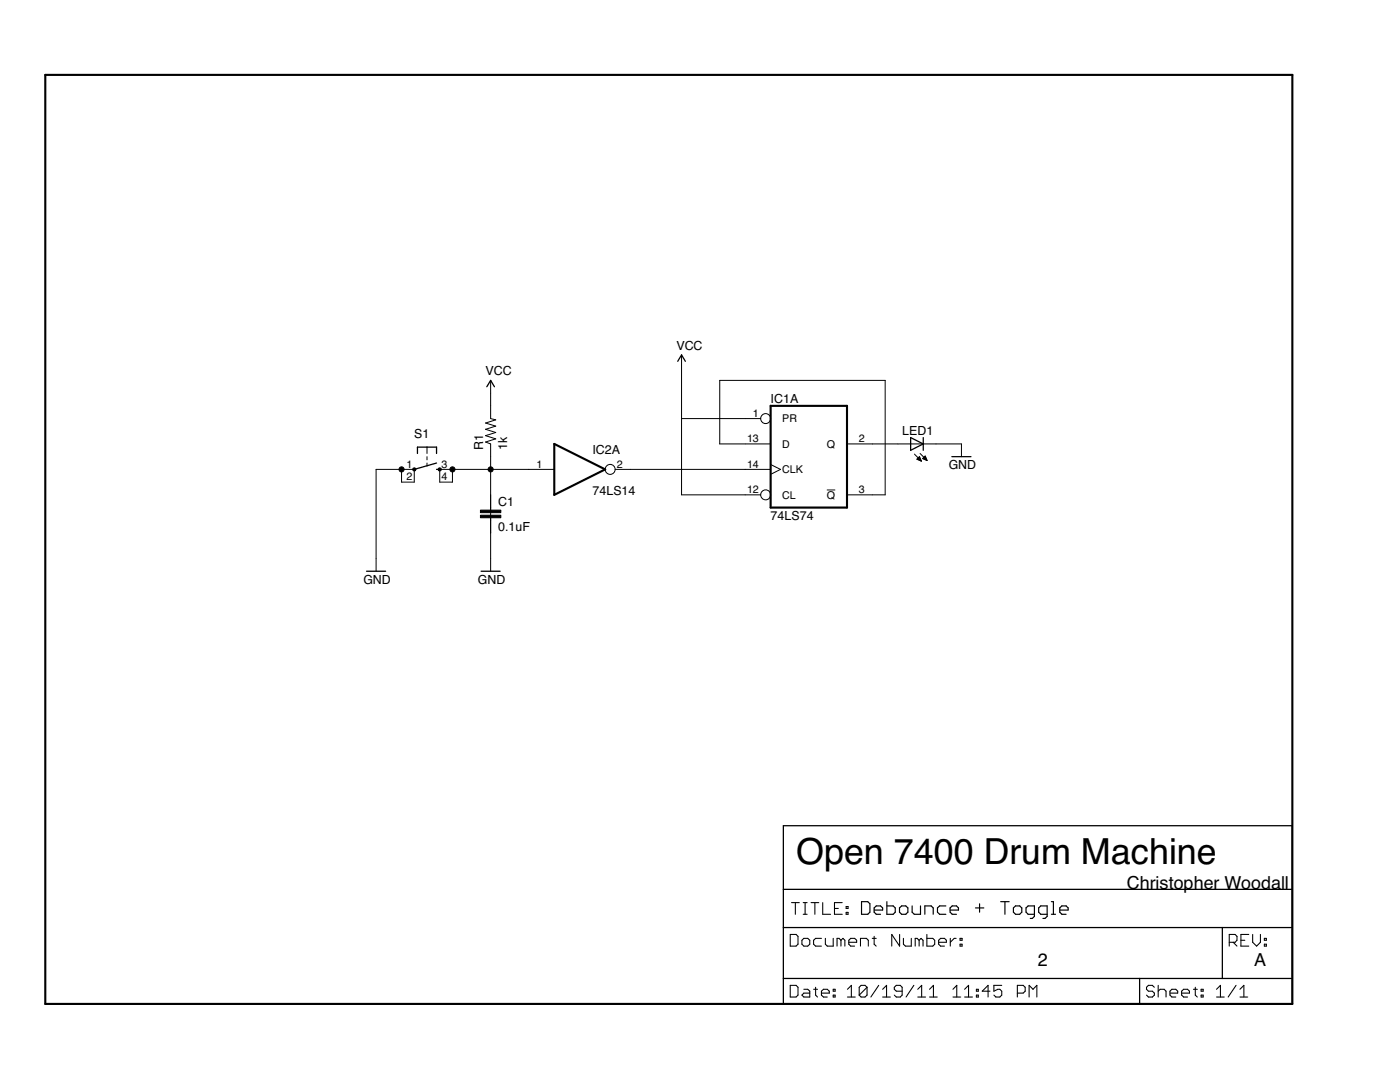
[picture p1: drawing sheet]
<svg xmlns="http://www.w3.org/2000/svg" width="279mm" height="216mm" viewBox="0 0 279 216" stroke-linecap="round" stroke-linejoin="round" font-family="sans-serif">
<g fill="#000" stroke="#000" stroke-width=".2">
<path d="M97.9 75.9v2.5zM97.9 78.4v2.6zM136 70.8v2.6zM136 73.4v10.1zM143.6 75.9v12.7zM143.6 75.9h33.1zM75.1 93.7v17.7zM75.1 93.7h5zM80.1 93.7h2.6zM80.1 96.2h2.6zM80.1 93.7v2.5zM82.7 93.7v2.5z"/>
<path d="M85.2 91.1v.7zM85.2 92.4v.6zM85.2 89.2v1.3zM87.8 93.7v2.5zM87.8 93.7h2.5zM87.8 96.2h2.5zM90.3 93.7h7.6zM90.3 93.7v2.5zM96.9 88.2l2-.6zM96.9 86.9l2-.6zM96.9 85.7l2-.7zM96.9 84.4l2-.6z"/>
<path d="M97.9 81v2.5zM97.9 88.6v2.5zM96.9 88.2l1 .4zM97.9 98.7v2.6zM97.9 91.1v2.6zM97.9 93.7v5zM97.9 98.7v7.7zM96.9 86.9l2 .7zM96.9 85.7l2 .6zM96.9 84.4l2 .6zM97.9 83.5l1 .3zM105.5 93.7h5.1z"/>
<path d="M97.9 93.7h7.6zM122.8 93.7h3.1zM136 83.5v15.2zM136 98.7h12.7zM143.6 88.6h5.1zM148.7 83.5h3.1zM148.7 98.7h3.1zM148.7 88.6h5.1zM148.7 93.7h5.1zM125.9 93.7h22.8zM136 83.5h12.7zM153.8 92.7l2 1z"/>
<path d="M153.8 94.7l2-1zM165 97.8h1.7zM169 88.6h5.1zM169 98.7h5.1zM174.1 98.7h2.6zM174.1 88.6h5.1zM176.7 75.9v22.8zM179.2 88.6h2.5zM181.7 88.6h2.6zM182.5 90.6l1.4 1.4zM183 91.6l.5-.5zM183.1 91.6h.6z"/>
<path d="M183.1 91.7h.6zM183.2 91.4h.4zM183.3 91.3h.3zM183.4 91.8h.4zM183.4 91.2h.1zM183.5 91.1l.4 .9zM183.6 90.5l1.4 1.4zM183.7 91.9h.2zM183 91.6l.9 .4zM184.1 91.5l.5-.5zM184.2 91.4h.6zM184.3 91.6h.6z"/>
<path d="M184.3 91.3h.5zM184.4 91.2h.3zM184.6 91.7h.3zM184.6 91.1h.1zM184.6 91l.4 .9zM184.8 91.8h.2zM184.1 91.5l.9 .4zM184.3 88.6h2.5zM186.8 88.6h5.1zM191.9 88.6v2.5zM75.1 111.4v2.6zM97.9 103.8v2.6z"/>
<path d="M97.9 101.3v.5zM97.9 103.3v.5zM97.9 111.4v2.6zM97.9 106.4v5z"/>
<circle cx="80.1" cy="93.7" r=".51"/>
<circle cx="82.7" cy="93.7" r=".32"/>
<circle cx="87.8" cy="93.7" r=".32"/>
<circle cx="90.3" cy="93.7" r=".51"/>
<circle cx="97.9" cy="93.7" r=".51"/>
</g>
<g fill="#000" stroke="#000" stroke-width=".25">
<path d="M97.9 75.9l-.7 1.3zM97.9 75.9l.8 1.3zM136 70.8l-.7 1.3zM136 70.8l.8 1.3zM82.7 93.7l4.4-1.3zM83.3 89.2v1.3zM83.3 89.2h1.9zM87.1 93.7h.7zM87.1 89.2v1.3zM85.2 89.2h1.9zM181.7 87.3l2.6 1.3zM181.7 87.3v1.3z"/>
<path d="M181.7 88.6v1.3zM181.7 89.9l2.6-1.3zM184.3 87.3v1.3zM184.3 88.6v1.3zM190 91.1h3.8zM73.2 114h3.8zM96 114h3.8zM156.3 177.5h101.6zM156.3 164.8v12.7zM156.3 164.8h101.6zM257.9 164.8v12.7zM257.9 177.5v7.6z"/>
<path d="M156.3 195.2h71.1zM156.3 185.1v10.1zM156.3 177.5v7.6zM227.4 195.2v5.1zM227.4 195.2h16.5zM243.9 185.1v10.1zM156.3 185.1h87.6zM243.9 195.2h14zM243.9 185.1h14zM257.9 185.1v10.1zM257.9 195.2v5.1zM156.3 200.3h71.1z"/>
<path d="M156.3 195.2v5.1zM227.4 200.3h30.5z"/>
</g>
<path d="M95.9 102.8h4v.5h-4zM95.9 101.8h4v.5h-4z" fill="#000" stroke="#000" stroke-width=".2"/>
<g fill="none" stroke="#000" stroke-width=".2">
<circle cx="121.8" cy="93.7" r=".99"/>
<circle cx="152.8" cy="98.7" r=".99"/>
<circle cx="152.8" cy="83.5" r=".99"/>
</g>
<path d="M9 14.9h248.9zM9 14.9v185.4zM257.9 14.9v185.4zM110.6 98.7l10.2-5zM110.6 88.6v10.1zM110.6 88.6l10.2 5.1zM153.8 81v20.3zM153.8 81h15.2zM153.8 101.3h15.2zM169 81v20.3zM9 200.3h248.9z" fill="#000" stroke="#000" stroke-width=".42"/>
<g fill="#000" stroke="#000" stroke-width=".21">
<path d="M157.7 196.6v2.3zM157.7 198.9h1.2zM157.7 186.5v2.3zM157.7 188.8h1.2zM158 180.1h1.5zM158.7 180.1v2.3zM158.9 198.9l.4-.3zM157.7 196.6h1.2zM158.9 188.8l.4-.4zM157.7 186.5h1.2zM159.3 197v1.6zM158.9 196.6l.4 .4z"/>
<path d="M159.3 186.8v1.6zM158.9 186.5l.4 .3zM160.4 198.2l-.4 .4zM160 187.6v.8zM160 188.4l.4 .4zM160.3 182.4h.8zM160.3 180.1h.8zM160.4 197.4h.8zM160 198.6l.4 .3zM160.4 198.2h1.2zM160.4 188.8h.8zM160.4 187.2l-.4 .4z"/>
<path d="M160.7 180.1v2.3zM161.2 197.4l.4 .4zM161.2 188.8l.4-.4zM160.4 187.2h.8zM161.6 197.8v1.1zM160.4 198.9h1.2zM161.6 187.6v.8zM161.2 187.2l.4 .4zM161.9 180.1h1.5zM162.4 197.4h.8zM162.4 187.6v.8zM162.4 188.4l.4 .4z"/>
<path d="M162.6 180.1v2.3zM162.8 197v1.6zM162.8 198.6l.4 .3zM162.4 187.6l.4-.4zM162.8 188.8h1.1zM163.9 197.8v.8zM163.9 197.8l.4-.4zM162.8 187.2h1.1zM164.2 180.1v2.3zM164.2 182.4h1.6zM163.9 198.6l.4 .3zM164.3 197.4h.8z"/>
<path d="M164.7 187.2v1.2zM164.7 188.4l.4 .4zM164.3 198.9h.8zM165.1 197.4l.4 .4zM165.1 188.8h1.2zM165.5 197.8v.4zM163.9 198.2h1.6zM166.3 197.4h.4zM166.3 197.4v.4zM166.3 198.6h.4zM166.3 198.6v.3zM166.3 187.2v1.6z"/>
<path d="M166.5 180.1v2.3zM166.5 182.4h1.6zM166.5 181.3h.8zM166.7 197.4v.4zM166.3 197.8h.4zM166.7 198.6v.3zM166.3 198.9h.4zM167 187.2v1.6zM167 187.2h.4zM167.4 187.2l.4 .4zM167.8 187.6v1.2zM167.8 187.6l.4-.4z"/>
<path d="M166.5 180.1h1.6zM168.2 187.2l.4 .4zM168.6 187.6v1.2zM168.9 180.9h.3zM168.9 180.9v.4zM168.9 182.1h.3zM168.9 182.1v.3zM169.1 197.4l.8-.8zM169.1 198.9h1.6zM169.2 180.9v.4zM168.9 181.3h.3zM169.2 182.1v.3z"/>
<path d="M168.9 182.4h.3zM169.4 187.6v.8zM169.8 187.2l-.4 .4zM169.4 188.4l.4 .4zM169.8 187.2h.8zM169.9 196.6v2.3zM169.8 188.8h.8zM170.6 187.2l.4 .4zM171 187.6v.4zM169.4 188h1.6zM171.5 197v1.6zM171.5 197l.4-.4z"/>
<path d="M171.5 198.6l1.5-1.6zM171.7 187.2v1.6zM171.7 187.2h1.2zM171.9 196.6h.7zM171.5 198.6l.4 .3zM172.6 196.6l.4 .4zM171.9 198.9h.7zM172.9 187.2l.4 .4zM173 197v1.6zM172.6 198.9l.4-.3zM173.3 187.6v1.2zM175.4 196.6l-1.6 2.3z"/>
<path d="M174.1 187.2h.8zM174.5 186.8v1.6zM174.5 188.4l.4 .4zM176.1 197.4l.8-.8zM176.1 198.9h1.6zM176.9 196.6v2.3zM178 186.5v2.3zM178 186.5l1.5 2.3zM178.5 198.6l.4 .3zM178.5 197v.4zM178.5 197.4l.4 .4zM178.9 198.9h.8z"/>
<path d="M178.5 197l.4-.4zM178.9 197.8h1.1zM179.5 186.5v2.3zM179.7 198.9l.3-.3zM178.9 196.6h.8zM180 197v1.6zM179.7 196.6l.3 .4zM180.3 187.2v1.2zM180.3 188.4l.4 .4zM180.7 188.8h1.2zM182.4 196.6l-1.6 2.3zM181.9 187.2v1.6z"/>
<path d="M182.6 187.2v1.6zM182.6 187.2h.4zM183 187.2l.4 .4zM183.2 197.4l.7-.8zM183.2 198.9h1.5zM183.4 187.6v1.2zM183.4 187.6l.4-.4zM183.8 187.2l.4 .4zM183.9 196.6v2.3zM184.2 187.6v1.2zM185 186.5v2.3zM185 188.8h1.2z"/>
<path d="M185.5 197.4l.8-.8zM185.5 198.9h1.5zM186.2 188.8l.3-.4zM185 187.2h1.2zM186.3 196.6v2.3zM186.5 187.6v.8zM186.2 187.2l.3 .4zM187.3 187.6v.8zM187.7 187.2l-.4 .4zM187.3 188.4l.4 .4zM187.7 187.2h.8zM187.7 188.8h.8z"/>
<path d="M188.5 187.2l.4 .4zM188.9 187.6v.4zM187.3 188h1.6zM189.7 187.2v1.6zM189.7 188l.7-.8zM190.9 196.6l-.7 .8zM190.2 198.9h1.5zM190.4 187.2h.4zM190.9 196.6v2.3zM191.6 187.2h.4zM191.6 187.2v.4zM191.6 188.4h.4z"/>
<path d="M191.6 188.4v.4zM192 187.2v.4zM191.6 187.6h.4zM192 188.4v.4zM191.6 188.8h.4zM192.5 197.4l.8-.8zM192.5 198.9h1.6zM193.3 196.6v2.3zM194.9 197.4h.3zM194.9 197.4v.4zM194.9 198.6h.3zM194.9 198.6v.3z"/>
<path d="M195.2 197.4v.4zM194.9 197.8h.3zM195.2 198.6v.3zM194.9 198.9h.3zM196 197.8h1.6zM197.2 196.6v2.3zM197.2 196.6l-1.2 1.2zM198.4 196.6v1.2zM198.4 197.8l.7-.4zM198.4 198.6l.4 .3zM199.1 197.4h.4zM199.5 197.4l.4 .4z"/>
<path d="M198.8 198.9h.7zM198.4 196.6h1.5zM199.9 197.8v.8zM199.9 198.6l-.4 .3zM203 196.6v2.3zM203 196.6h1.2zM204.2 196.6l.4 .4zM203 198.2h1.2zM204.6 197v.8zM204.2 198.2l.4-.4zM205.4 196.6v2.3zM205.4 196.6l.8 .8z"/>
<path d="M206.9 196.6l-.7 .8zM206.9 196.6v2.3zM228.8 197v.4zM228.8 197.4l.4 .4zM229.2 196.6l-.4 .4zM229.2 197.8h.8zM228.8 198.6l.4 .3zM229.2 196.6h.8zM230 197.8l.4 .4zM229.2 198.9h.8zM230 196.6l.4 .4zM230.4 198.2v.4z"/>
<path d="M230 198.9l.4-.3zM231.1 196.6v2.3zM231.1 197.8l.4-.4zM231.5 197.4h.8zM232.3 197.4l.4 .4zM232.7 197.8v1.1zM233.5 197.8v.8zM233.5 197.8l.4-.4zM233.5 198.6l.4 .3zM233.9 197.4h.8zM233.9 198.9h.8zM234.7 197.4l.3 .4z"/>
<path d="M235 197.8v.4zM233.5 198.2h1.5zM235.8 197.8v.8zM235.8 197.8l.4-.4zM235.8 198.6l.4 .3zM236.2 197.4h.8zM236.2 198.9h.8zM237 197.4l.4 .4zM237.4 197.8v.4zM235.8 198.2h1.6zM238.2 197.4h.8zM238.5 197v1.6z"/>
<path d="M238.5 198.6l.5 .3zM239.7 197.4h.4zM239.7 197.4v.4zM239.7 198.6h.4zM239.7 198.6v.3zM240.1 197.4v.4zM239.7 197.8h.4zM240.1 198.6v.3zM239.7 198.9h.4zM242.8 197.4l.8-.8zM242.8 198.9h1.5zM243.6 196.6v2.3z"/>
<path d="M246.7 196.6l-1.6 2.3zM245.3 186.5v2.3zM245.3 186.5h1.2zM246.1 188l.8 .8zM246.5 186.5l.4 .3zM245.3 188h1.2zM246.9 186.8v.8zM246.9 187.6l-.4 .4zM247.5 197.4l.7-.8zM247.5 198.9h1.5zM247.6 186.5v2.3zM247.6 188.8h1.6z"/>
<path d="M247.6 187.6h.8zM248.2 196.6v2.3zM247.6 186.5h1.6zM250 186.5v1.5zM250 188l.8 .8zM250.8 188.8l.7-.8zM251.5 186.5v1.5zM252.3 187.2h.4zM252.3 187.2v.4zM252.3 188.4h.4zM252.3 188.4v.4zM252.7 187.2v.4z"/>
<path d="M252.3 187.6h.4zM252.7 188.4v.4zM252.3 188.8h.4z"/>
</g>
<g fill="#000" stroke="#000" stroke-width=".23">
<path d="M171.9 179.9v2.5zM171.9 179.9h1.3zM177 179.9v2.5zM199.7 179.9h1.7zM209.8 179.9h.4zM210.2 179.9v2.5zM171.9 182.4h1.3zM173.6 182l-.4 .4zM173.6 180.3v1.7zM173.2 179.9l.4 .4zM174.5 181.2v.8zM174.5 181.2l.4-.4z"/>
<path d="M174.5 182l.4 .4zM174.9 180.8h.8zM174.9 182.4h.8zM175.7 180.8l.4 .4zM176.1 181.2v.4zM174.5 181.6h1.6zM177 182.4h1.2zM178.2 182.4l.5-.4zM177 180.8h1.2zM178.7 181.2v.8zM178.2 180.8l.5 .4zM179.5 181.2v.8z"/>
<path d="M179.5 182l.4 .4zM179.9 182.4h.9zM179.5 181.2l.4-.4zM180.8 182.4l.4-.4zM179.9 180.8h.9zM181.2 181.2v.8zM180.8 180.8l.4 .4zM182 180.8v1.2zM182 182l.5 .4zM182.5 182.4h1.2zM183.7 180.8v1.6zM184.6 180.8v1.6z"/>
<path d="M184.6 180.8h1.2zM185.8 180.8l.4 .4zM186.2 181.2v1.2zM187.1 181.2v.8zM187.1 182l.4 .4zM187.1 181.2l.4-.4zM187.5 182.4h1.3zM187.5 180.8h1.3zM189.6 181.2v.8zM189.6 181.2l.4-.4zM189.6 182l.4 .4zM190 180.8h.9z"/>
<path d="M190 182.4h.9zM190.9 180.8l.4 .4zM191.3 181.2v.4zM189.6 181.6h1.7zM194.7 181.2h1.6zM195.5 180.3v1.7zM200.6 179.9v2.5zM202.2 181.2v.8zM202.2 182l.5 .4zM202.7 182.4h.8zM202.2 181.2l.5-.4zM203.5 182.4l.4-.4z"/>
<path d="M202.7 180.8h.8zM203.9 181.2v.8zM203.5 180.8l.4 .4zM204.8 181.2v.8zM204.8 182l.4 .4zM204.8 181.2l.4-.4zM205.2 182.4h1.2zM205.6 183.3h.4zM206 183.3l.4-.4zM206.4 180.8v2.1zM205.2 180.8h1.2zM207.3 181.2v.8z"/>
<path d="M207.3 182l.4 .4zM207.3 181.2l.4-.4zM207.7 182.4h1.3zM208.1 183.3h.5zM208.6 183.3l.4-.4zM209 180.8v2.1zM207.7 180.8h1.3zM209.8 182.4h.9zM211.5 181.2v.8zM211.5 181.2l.4-.4zM211.5 182l.4 .4zM211.9 180.8h.9z"/>
<path d="M211.9 182.4h.9zM212.8 180.8l.4 .4zM213.2 181.2v.4zM211.5 181.6h1.7z"/>
</g>
<text font-size="7.2" x="158.9" y="172.4">Open 7400 Drum Machine</text>
<g font-size="3.6">
<text x="224.9" y="177.5">Christopher Woodall</text>
<text x="207.1" y="192.7">2</text>
<text x="250.3" y="192.7">A</text>
</g>
<g font-size="2.5">
<text x="135" y="69.8">VCC</text>
<text x="96.9" y="74.9">VCC</text>
<text x="153.8" y="80.3">IC1A</text>
<text x="82.7" y="87.3">S1</text>
<text x="96.4" y="89.9" transform="rotate(-90 96.4 89.9)">R1</text>
<text x="101.2" y="89.9" transform="rotate(-90 101.2 89.9)">1k</text>
<text x="180.1" y="86.8">LED1</text>
<text x="118.2" y="90.5">IC2A</text>
<text x="189.3" y="93.7">GND</text>
<text x="99.4" y="100.9">C1</text>
<text x="118.2" y="98.7">74LS14</text>
<text x="99.4" y="106">0.1uF</text>
<text x="153.8" y="103.8">74LS74</text>
<text x="72.5" y="116.5">GND</text>
<text x="95.4" y="116.5">GND</text>
</g>
<g font-size="2.1">
<text x="150.3" y="83.2">1</text>
<text x="149.1" y="88.2">13</text>
<text x="156.1" y="84.3">PR</text>
<text x="156.1" y="89.4">D</text>
<text x="165" y="89.4">Q</text>
<text x="171.4" y="88.2">2</text>
<text x="81.1" y="93.3">1</text>
<text x="81.1" y="95.9">2</text>
<text x="88.1" y="93.3">3</text>
<text x="88.1" y="95.9">4</text>
<text x="107.1" y="93.3">1</text>
<text x="123.1" y="93.3">2</text>
<text x="149.1" y="93.3">14</text>
<text x="156.1" y="94.4">CLK</text>
<text x="149.1" y="98.4">12</text>
<text x="156.1" y="99.5">CL</text>
<text x="165" y="99.5">Q</text>
<text x="171.4" y="98.4">3</text>
</g>
</svg>
